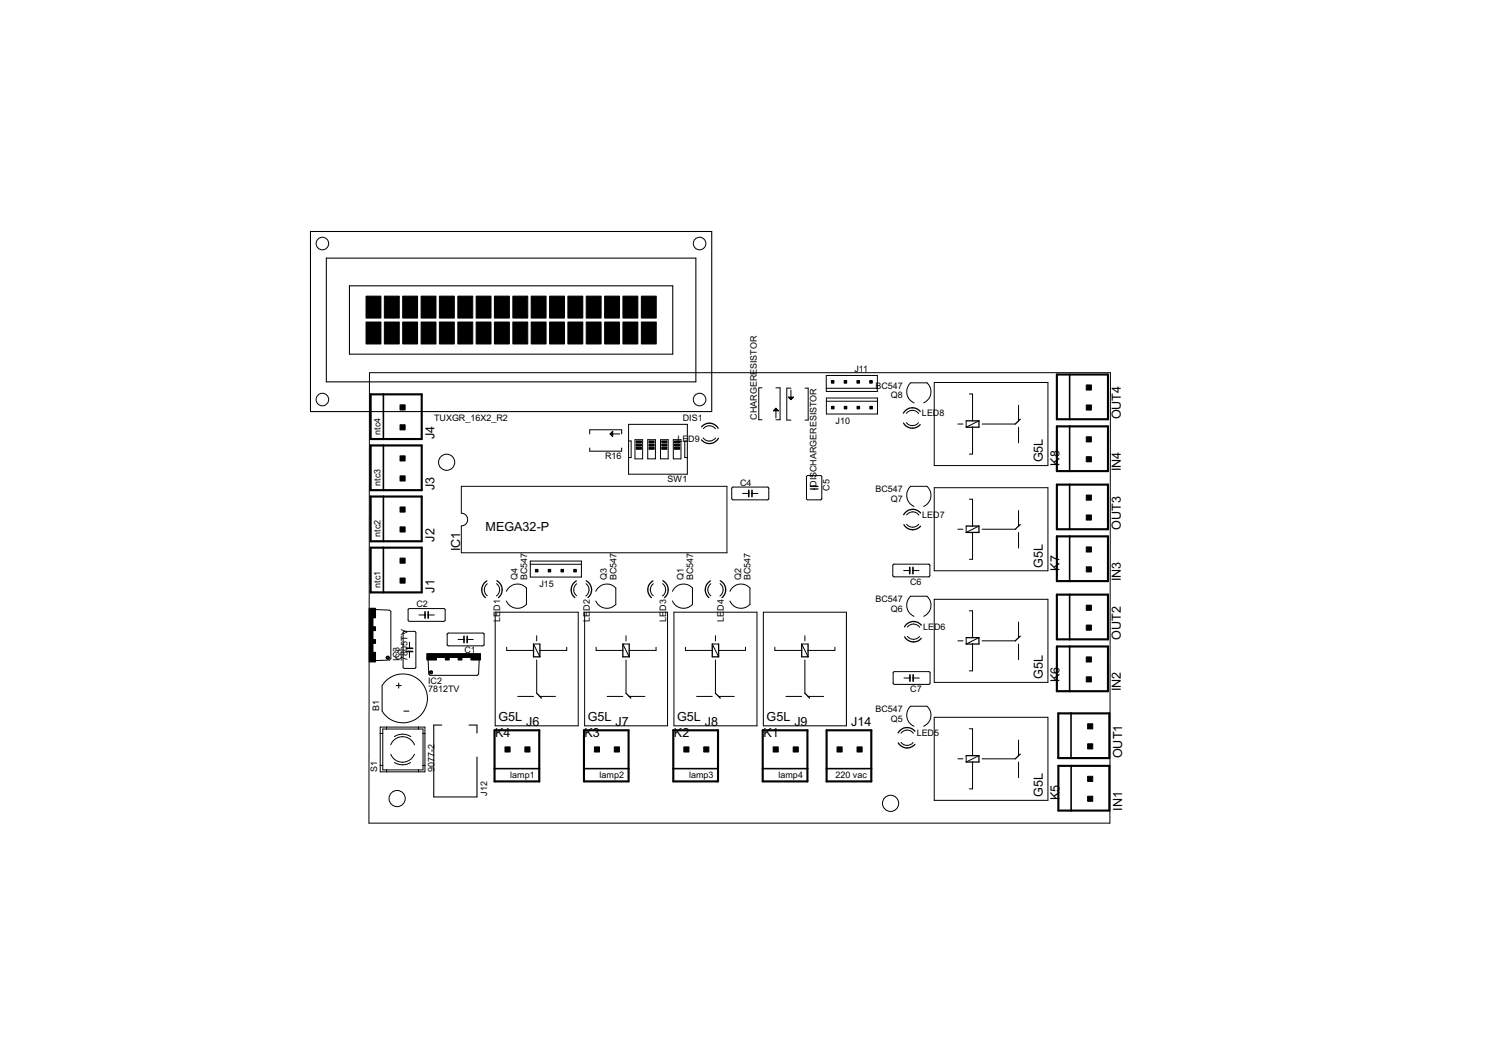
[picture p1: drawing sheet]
<svg xmlns="http://www.w3.org/2000/svg" width="297mm" height="210mm" viewBox="0 0 297 210" stroke-linecap="round" stroke-linejoin="round" font-family="sans-serif">
<g fill="none" stroke="#000" stroke-width=".2">
<path d="M73.5 74.1h147.3l-.1 89.5h-147.4zM151.5 77.1h-.6v6.3h.6M154.3 77.1h.8v6.3h-.8M156.7 78.9h1.1l-.5 .5zM156.9 79.1h.7M157 79.2h.5M157.1 79.3h.3M157.3 77.2h-.9v6.3h.9M157.3 77.5v1.9M160 77.2h.7v6.3h-.7M164.3 74.6h10.1v3.2h-10.1zM164.3 77.2h10.1"/>
<path d="M164.3 79.1h10.2v3.2h-10.2zM164.3 79.8h10.2M185.7 76h22.7v16.5h-22.7zM192.7 78.3h.7v5.4M91.7 96.7h52.8v13.2h-52.8v-5.4a1.27 1.27 0 0 0 1.3-1.2 1.27 1.27 0 0 0-1.3-1.3zM117.2 89v.7h6.4v-.7M117.2 86.3v-.9h6.4v.9M121.3 86.3l.5-.6v1.1zM121.3 86.3h1.9M121.4 86.1v.3M121.6 86v.5M121.7 85.9v.7"/>
<path d="M125 84.3h11.7v10h-11.7zM125 87.7h.5v3.3h-.5M126.2 87.4h1.6v3.8h-1.6zM128.8 87.4h1.5v3.8h-1.5zM131.3 87.4h1.5v3.8h-1.5zM133.9 87.4h1.5v3.8h-1.5zM136.7 87.7h-.5v3.3h.5M139.8 87a1.53 1.53 0 0 0 2.5 .1M139.8 85.2a1.52 1.52 0 0 1 2.4 0M145.6 96.9l7.1-.1 .2 .3-.1 2.1-.2 .2-6.9-.1-.2-.2zM147.6 98.1h1.3M149.5 98.1h1.2"/>
<path d="M153.9 81.5h.8M154 81.4h.5M154.1 81.3h.3M154.1 81.3l-.1 .1M154.3 81.2l.5 .5h-1l.2-.3M154.3 81.2l-.2 .1M154.3 81.2v1.9M160.4 94.7l.2-.2h2.5l.3 .2v4.4l-.2 .2-2.6 .1-.2-.2zM161.9 96.6v.1M161.9 97.2v.1M180.2 82.2a1.52 1.52 0 0 1 2.5 0M180.2 84a1.52 1.52 0 0 0 2.4 0"/>
<path d="M181.7 80.1a2.4 2.4 0 0 1-.7-4h3.3a2.4 2.4 0 0 1-.7 4M185.7 96.9h22.7v16.6h-22.7zM190.4 84.3h1.1M192.1 83.7v1.2l2.5-1.2M192.7 99.2h.7v5.4M193.4 84.9v5.4h-.7M195.3 84.3h6.6M202.5 80.6v3.1M202.5 84.9v3.1M96.9 116a1.5 1.5 0 0 0 0 2.4M98.7 116a1.52 1.52 0 0 1 0 2.5M100.7 117.5a2.41 2.41 0 0 1 4-.6v3.2a2.43 2.43 0 0 1-4-.6"/>
<path d="M105.4 111.5h10.2v3.2h-10.2zM105.4 112.2h10.2M114.6 116a1.54 1.54 0 0 0 0 2.4M116.5 116a1.5 1.5 0 0 1 0 2.5M118.5 117.5a2.39 2.39 0 0 1 3.9-.6v3.2a2.42 2.42 0 0 1-3.9-.6M129.9 116a1.5 1.5 0 0 0 0 2.4M131.7 116a1.54 1.54 0 0 1 0 2.5M133.7 117.5a2.39 2.39 0 0 1 4-.6v3.2a2.42 2.42 0 0 1-4-.6M141.3 116a1.5 1.5 0 0 0 0 2.4M143.2 116a1.52 1.52 0 0 1-.1 2.5M145.1 117.5a2.39 2.39 0 0 1 4-.6v3.2a2.42 2.42 0 0 1-4-.6M177.6 112.2l7.1-.1 .2 .3v2.1l-.2 .2h-7l-.2-.3z"/>
<path d="M179.7 113.4h1.2M180.2 102.4a1.52 1.52 0 0 1 2.5 0M180.3 104.2a1.52 1.52 0 0 0 2.4 0M181.5 113.4h1.2M181.7 100.7a2.42 2.42 0 0 1-.7-4h3.3a2.42 2.42 0 0 1-.7 4M185.7 119.1h22.7v16.5h-22.7zM190.4 105.2h1.1M192.1 104.6v1.2l2.5-1.2M193.4 105.8v5.4h-.7M195.3 105.2h6.6M202.5 101.5v3.1M202.5 105.8v3.1"/>
<path d="M74.5 121.2l3 .1 .2 .2v9.4l-.2 .3-3 .1M76.8 135.3a4.9 4.9 0 0 1 7.1 .4 4.9 4.9 0 0 1-.9 7.1 4.9 4.9 0 0 1-7-1.4v-5.1zM78.8 136.3h1M79.3 135.8v1M80.2 125.6l2.2-.1 .3 .2v6.9l-.2 .2-2.1 .1-.2-.2zM81.2 121.1l7.1-.1 .2 .2v2.2l-.2 .1h-7l-.2-.2zM81.4 127.7v1.2M81.4 129.5v1.2M83.3 122.2h1.2M85.1 131.1l.1 2.9 .3 .2h9.4l.3-.2 .1-2.9M85.1 122.2h1.2M89 125.9h7.1l.2 .1v2.2l-.3 .2h-6.9l-.2-.2z"/>
<path d="M91.1 127.1h1.2M92.9 127.1h1.2M98.5 121.7h16.5v22.6h-16.5zM100.7 128.7v.6h5.4M102.9 138.4h3.2M106.7 126.4v1M106.7 131.2v6.6M107.3 128h-1.2l1.2 2.6M107.3 138.4h3.1M112.7 128.7v.6h-5.4M116.2 121.7h16.5v22.6h-16.5zM118.5 128.7v.6h5.3"/>
<path d="M120.7 138.4h3.1M124.5 126.4v1M124.5 131.2v6.6M125.1 128h-1.3l1.3 2.6M125.1 138.4h3.1M130.4 128.7v.6h-5.3M134 121.7h16.5v22.6h-16.5zM136.3 128.7v.6h5.3M138.5 138.4h3.1M142.2 126.4v1M142.2 131.2v6.6M142.9 128h-1.3l1.3 2.6"/>
<path d="M142.9 138.4h3.1M148.2 128.7v.6h-5.3M151.8 121.7h16.5v22.6h-16.5zM154.1 128.7v.6h5.3M156.3 138.4h3.1M160 126.4v1M160 131.2v6.6M160.7 128h-1.3l1.3 2.6M160.7 138.4h3.1M166 128.7v.6h-5.3M177.6 133.6l.2-.1h7l.1 .1v2.3l-.2 .1h-7l-.1-.1zM179.7 134.8h1.2"/>
<path d="M180.4 124.7a1.5 1.5 0 0 1 2.5 0M180.4 126.5a1.56 1.56 0 0 0 2.4 0M181.6 134.8h1.2M181.7 122.5a2.42 2.42 0 0 1-.7-4h3.3a2.42 2.42 0 0 1-.7 4M190.4 127.4h1.1M192.1 126.7v1.3l2.5-1.3M192.7 121.4h.7v5.3M193.4 128v5.3h-.7M195.3 127.4h6.6M202.5 123.7v3M202.5 128v3.1M75.6 144.5h8.9v8.9h-8.9z"/>
<path d="M75.6 145.8h.5M75.6 152.1h.5M76.1 144.9h8v8.1h-8zM76.9 144.5v.4M76.9 153v.4M77.7 148a2.53 2.53 0 0 1 2.4-1.6 2.53 2.53 0 0 1 2.3 1.7M77.7 149.9a2.54 2.54 0 0 0 2.3 1.6 2.54 2.54 0 0 0 2.4-1.6M78.4 146.4a2.97 2.97 0 0 1 3.3 0M78.4 151.6a3.1 3.1 0 0 0 3.2 0M80.3 141.4h1M83.2 144.5v.4M83.2 153v.4"/>
<path d="M84.1 145.8h.4M84.1 152.1h.4M179.1 145.7a1.52 1.52 0 0 1 2.5 .1M179.1 147.6a1.52 1.52 0 0 0 2.5 0M181.7 144.4a2.41 2.41 0 0 1-.7-4h3.3a2.4 2.4 0 0 1-.7 4M185.7 142.6h22.7v16.5h-22.7zM190.4 150.8h1.1M192.1 150.2v1.3l2.5-1.3M192.7 144.9h.7v5.3M193.4 151.5v5.3h-.7M195.3 150.8h6.6M202.5 147.1v3.1"/>
<path d="M202.5 151.5v3.1"/>
<circle cx="64.1" cy="48.4" r="1.25"/>
<circle cx="139.1" cy="48.4" r="1.25"/>
<circle cx="64.1" cy="79.4" r="1.25"/>
<circle cx="139.1" cy="79.4" r="1.25"/>
<circle cx="88.8" cy="91.9" r="1.61"/>
<circle cx="79" cy="158.7" r="1.61"/>
<circle cx="177.1" cy="159.7" r="1.61"/>
</g>
<g fill="none" stroke="#000" stroke-width=".42">
<path d="M73.7 78.4h10.1v8.9h-10.1zM210.1 74.4h10.2v8.9h-10.2zM73.7 88.5h10.1v8.9h-10.1zM73.7 98.7h10.1v8.9h-10.1zM210.1 84.8h10.2v8.8h-10.2zM210.1 96.3h10.2v8.9h-10.2zM73.7 108.9h10.1v8.9h-10.1zM210.1 106.6h10.2v8.9h-10.2zM210.1 118.2h10.2v8.9h-10.2zM210.1 128.5h10.2v8.9h-10.2zM98.3 145.2h8.9v10.1h-8.9zM116.1 145.2h8.9v10.1h-8.9z"/>
<path d="M133.9 145.2h8.9v10.1h-8.9zM151.6 145.2h8.9v10.1h-8.9zM164.3 145.2h8.9v10.1h-8.9zM210.4 141.8h10.2v8.9h-10.2zM210.4 152.2h10.2v8.9h-10.2z"/>
</g>
<g fill="none" stroke="#000" stroke-width=".32">
<path d="M76.2 78.4v8.9M212.7 74.4v8.9M76.2 88.5v8.9M76.2 98.7v8.9M148.9 97.5v1.2M149.5 97.5v1.2M212.7 84.8v8.8M212.7 96.3v8.9M76.2 108.9v8.9M180.9 112.8v1.2M181.5 112.8v1.2M212.7 106.6v8.9"/>
<path d="M212.7 118.2v8.9M80.8 129.5h1.2M80.8 128.9h1.2M84.5 121.6v1.3M85.1 121.6v1.3M92.3 126.5v1.2M92.9 126.5v1.2M180.9 134.1v1.3M181.6 134.1v1.3M212.7 128.5v8.9M98.3 152.8h8.9M116.1 152.8h8.9"/>
<path d="M133.9 152.8h8.9M151.6 152.8h8.9M164.3 152.8h8.9M212.9 141.8v8.9M213 152.2v8.9"/>
</g>
<g fill="#000" stroke="#000" stroke-width=".2">
<path d="M72.8 58.9h2.9v4.3h-2.9zM76.4 58.9h3v4.3h-3zM80.1 58.9h2.9v4.3h-2.9zM83.7 58.9h3v4.3h-3zM87.4 58.9h2.9v4.3h-2.9zM91 58.9h3v4.3h-3zM94.7 58.9h2.9v4.3h-2.9zM98.3 58.9h3v4.3h-3zM102 58.9h2.9v4.3h-2.9zM105.6 58.9h3v4.3h-3zM109.3 58.9h2.9v4.3h-2.9zM112.9 58.9h3v4.3h-3z"/>
<path d="M116.6 58.9h2.9v4.3h-2.9zM120.2 58.9h3v4.3h-3zM123.9 58.9h2.9v4.3h-2.9zM127.5 58.9h3v4.3h-3zM72.8 64h2.9v4.4h-2.9zM76.4 64h3v4.4h-3zM80.1 64h2.9v4.4h-2.9zM83.7 64h3v4.4h-3zM87.4 64h2.9v4.4h-2.9zM91 64h3v4.4h-3zM94.7 64h2.9v4.4h-2.9zM98.3 64h3v4.4h-3z"/>
<path d="M102 64h2.9v4.4h-2.9zM105.6 64h3v4.4h-3zM109.3 64h2.9v4.4h-2.9zM112.9 64h3v4.4h-3zM116.6 64h2.9v4.4h-2.9zM120.2 64h3v4.4h-3zM123.9 64h2.9v4.4h-2.9zM127.5 64h3v4.4h-3zM165.3 75.6h.5v.6h-.5zM167.8 75.6h.5v.6h-.5zM170.4 75.6h.5v.6h-.5zM172.9 75.6h.5v.6h-.5z"/>
<path d="M216 76.5h1v1h-1zM79.5 90.6h1v1h-1zM79.5 94.6h1v1h-1zM79.5 80.5h1v1h-1zM79.5 84.4h1v1h-1zM126.5 88.9h1v.4h-1zM126.5 88.3h1v.4h-1zM126.5 87.7h1v.3h-1zM129 88.9h1.1v.4h-1.1zM129 88.3h1.1v.4h-1.1zM129 87.7h1.1v.3h-1.1zM131.6 88.9h1v.4h-1z"/>
<path d="M131.6 88.3h1v.4h-1zM131.6 87.7h1v.3h-1zM134.1 88.9h1v.4h-1zM134.1 88.3h1v.4h-1zM134.1 87.7h1v.3h-1zM165.3 80.8h.5v.5h-.5zM167.9 80.8h.5v.5h-.5zM170.4 80.8h.5v.5h-.5zM172.9 80.8h.5v.5h-.5zM216 98.4h1v1h-1zM216 86.8h1v1h-1zM216 90.8h1v1h-1z"/>
<path d="M216 80.5h1v1h-1zM79.5 110.9h1v1.1h-1zM79.5 114.9h1v1h-1zM79.5 100.8h1v1h-1zM79.5 104.7h1v1h-1zM106.5 113.2h.5v.5h-.5zM109 113.2h.5v.5h-.5zM111.5 113.2h.5v.5h-.5zM114.1 113.2h.5v.5h-.5zM216 108.7h1v1h-1zM216 112.7h1v1h-1zM216 102.4h1v1h-1z"/>
<path d="M73.4 120.9h.8v10.7h-.8zM74.2 129.7h.5v1.9h-.5zM74.2 127.1h.5v.8h-.5zM74.2 124.6h.5v.7h-.5zM74.2 120.9h.5v1.9h-.5zM84.9 129.9h10.6v.8h-10.6zM84.9 130.7h1.9v.5h-1.9zM88.5 130.7h.8v.5h-.8zM91.1 130.7h.7v.5h-.7zM93.6 130.7h1.9v.5h-1.9zM216 130.6h1v1h-1zM216 134.5h1v1.1h-1z"/>
<path d="M216 120.3h1v1h-1zM216 124.2h1v1.1h-1zM100.4 148.5h1v1h-1zM104.4 148.5h1v1h-1zM118.2 148.5h1v1h-1zM122.1 148.5h1.1v1h-1.1zM136 148.5h1v1h-1zM139.9 148.5h1v1h-1zM153.7 148.5h1v1h-1zM157.7 148.5h1v1h-1zM166.4 148.5h1v1h-1zM170.4 148.5h1v1h-1z"/>
<path d="M216.2 143.9h1.1v1h-1.1zM216.2 147.8h1.1v1.1h-1.1zM216.2 154.3h1.1v1h-1.1zM216.2 158.3h1.1v1h-1.1z"/>
</g>
<path d="M61.7 46h79.8v35.8h-79.8zM64.9 51.3h73.5v24.6h-73.5zM69.5 56.8h64.3v13.6h-64.3zM87.8 144.1h-1.6v14.3h8.6v-7.9M93.2 144.1h1.6v1.6" fill="none" stroke="#000" stroke-width=".21"/>
<g fill="none" stroke="#000" stroke-width=".25">
<path d="M139.5 84.8a2.02 2.02 0 0 1 3.3 .3M142.8 87.1a2.05 2.05 0 0 1-3.3 .3M161.1 97.2h1.5M161.1 96.7h1.5M179.6 84.1a2.01 2.01 0 0 0 3.4 .3M183 81.8a2.03 2.03 0 0 0-3.4 .3M192.1 83.7h2.5v1.2h-2.5M202.8 83.3l-.9 1M96.8 115.5a2.03 2.03 0 0 0-.3 3.3M98.8 115.4a2.02 2.02 0 0 1 .3 3.4M114.6 115.5a2.03 2.03 0 0 0-.3 3.3M116.6 115.4a2.02 2.02 0 0 1 .3 3.4"/>
<path d="M129.8 115.5a2.05 2.05 0 0 0-.3 3.3M131.8 115.4a2.02 2.02 0 0 1 .3 3.4M141.3 115.5a2.05 2.05 0 0 0-.4 3.3M143.2 115.4a2.01 2.01 0 0 1 .4 3.4M179.7 104.3a2.04 2.04 0 0 0 3.3 .3M183 102a2.05 2.05 0 0 0-3.3 .3M192.1 104.6h2.5v1.2h-2.5M202.8 104.3l-.9 .9M106.1 128v2.6h1.2v-2.6M106.7 137.8l.9 1M123.8 128v2.6h1.3v-2.6M124.5 137.8l.9 1"/>
<path d="M141.6 128v2.6h1.3v-2.6M142.2 137.8l1 1M159.4 128v2.6h1.3v-2.6M160 137.8l1 1M179.9 126.6a2.01 2.01 0 0 0 3.3 .3M183.2 124.3a2.01 2.01 0 0 0-3.4 .3M192.1 126.7h2.5v1.3h-2.5M202.8 126.4l-.9 1M178.6 147.7a2.01 2.01 0 0 0 3.3 .3M181.9 145.4a2.01 2.01 0 0 0-3.3 .3M192.1 150.2h2.5v1.3h-2.5M202.8 149.9l-.9 .9"/>
</g>
<g fill="#000" stroke="#000" stroke-width=".2">
<path d="M76.8 130.6a.32 .32 0 0 1 .5-.1 .32 .32 0 0 1-.1 .5 .32 .32 0 0 1-.4-.3h.1a.19 .19 0 0 1 .2-.2 .19 .19 0 0 1 .2 .3 .19 .19 0 0 1-.3 .1l-.2-.2z" fill-rule="evenodd"/>
<path d="M85.4 133.5a.32 .32 0 0 1 .5-.1 .32 .32 0 0 1-.1 .5 .32 .32 0 0 1-.4-.3l.2-.1a.18 .18 0 0 1 .3 0 .18 .18 0 0 1-.1 .3 .18 .18 0 0 1-.3-.1l-.1-.1z" fill-rule="evenodd"/>
</g>
<g font-size="2.8">
<text x="222.8" y="83.4" transform="rotate(-90 222.8 83.4)">OUT4</text>
<text x="86.4" y="87.3" transform="rotate(-90 86.4 87.3)">J4</text>
<text x="207.3" y="91.9" transform="rotate(-90 207.3 91.9)">G5L</text>
<text x="210.6" y="92.5" transform="rotate(-90 210.6 92.5)">K8</text>
<text x="222.8" y="93.7" transform="rotate(-90 222.8 93.7)">IN4</text>
<text x="86.4" y="97.5" transform="rotate(-90 86.4 97.5)">J3</text>
<text x="86.4" y="107.6" transform="rotate(-90 86.4 107.6)">J2</text>
<text x="96.5" y="105.5">MEGA32-P</text>
<text x="222.8" y="105.3" transform="rotate(-90 222.8 105.3)">OUT3</text>
<text x="91.5" y="109.6" transform="rotate(-90 91.5 109.6)">IC1</text>
<text x="207.3" y="112.8" transform="rotate(-90 207.3 112.8)">G5L</text>
<text x="210.6" y="113.4" transform="rotate(-90 210.6 113.4)">K7</text>
<text x="86.4" y="117.8" transform="rotate(-90 86.4 117.8)">J1</text>
<text x="222.8" y="115.6" transform="rotate(-90 222.8 115.6)">IN3</text>
<text x="222.8" y="127.1" transform="rotate(-90 222.8 127.1)">OUT2</text>
<text x="207.3" y="135" transform="rotate(-90 207.3 135)">G5L</text>
<text x="210.6" y="135.6" transform="rotate(-90 210.6 135.6)">K6</text>
<text x="222.8" y="137.4" transform="rotate(-90 222.8 137.4)">IN2</text>
<text x="99.1" y="143.3">G5L</text>
<text x="116.9" y="143.3">G5L</text>
<text x="134.6" y="143.3">G5L</text>
<text x="152.4" y="143.3">G5L</text>
<text x="98.4" y="146.6">K4</text>
<text x="104.6" y="144.4">J6</text>
<text x="116.2" y="146.6">K3</text>
<text x="122.4" y="144.4">J7</text>
<text x="134" y="146.6">K2</text>
<text x="140.2" y="144.4">J8</text>
<text x="151.8" y="146.6">K1</text>
<text x="157.9" y="144.4">J9</text>
<text x="169.2" y="144.4">J14</text>
<text x="223.1" y="150.7" transform="rotate(-90 223.1 150.7)">OUT1</text>
<text x="207.3" y="158.4" transform="rotate(-90 207.3 158.4)">G5L</text>
<text x="210.6" y="159.1" transform="rotate(-90 210.6 159.1)">K5</text>
<text x="223.1" y="161.2" transform="rotate(-90 223.1 161.2)">IN1</text>
</g>
<g font-size="2">
<text x="169.9" y="73.9">J11</text>
<text x="174" y="77.2">BC547</text>
<text x="86.3" y="83.6">TUXGR_16X2_R2</text>
<text x="135.8" y="83.6">DIS1</text>
<text x="150.5" y="83.4" transform="rotate(-90 150.5 83.4)">CHARGERESISTOR</text>
<text x="177.1" y="79.1">Q8</text>
<text x="183.3" y="82.7">LED8</text>
<text x="75.6" y="86.4" transform="rotate(-90 75.6 86.4)">ntc4</text>
<text x="134.7" y="87.8">L</text>
<text x="135.7" y="87.8">E</text>
<text x="136.8" y="87.8">D9</text>
<text x="166.1" y="84.3">J10</text>
<text x="120.3" y="91.3">R16</text>
<text x="132.7" y="95.9">SW1</text>
<text x="75.6" y="96.5" transform="rotate(-90 75.6 96.5)">ntc3</text>
<text x="147.1" y="96.6">C4</text>
<text x="162.3" y="96.8" transform="rotate(-90 162.3 96.8)">DISCHARGERESISTOR</text>
<text x="164.9" y="97.6" transform="rotate(-90 164.9 97.6)">C5</text>
<text x="174" y="97.8">BC547</text>
<text x="177.1" y="99.7">Q7</text>
<text x="75.6" y="106.7" transform="rotate(-90 75.6 106.7)">ntc2</text>
<text x="183.4" y="102.9">LED7</text>
<text x="75.6" y="116.9" transform="rotate(-90 75.6 116.9)">ntc1</text>
<text x="102.9" y="115.3" transform="rotate(-90 102.9 115.3)">Q4</text>
<text x="104.8" y="115.3" transform="rotate(-90 104.8 115.3)">BC547</text>
<text x="107.3" y="116.7">J15</text>
<text x="120.7" y="115.3" transform="rotate(-90 120.7 115.3)">Q3</text>
<text x="122.6" y="115.3" transform="rotate(-90 122.6 115.3)">BC547</text>
<text x="135.9" y="115.3" transform="rotate(-90 135.9 115.3)">Q1</text>
<text x="137.8" y="115.3" transform="rotate(-90 137.8 115.3)">BC547</text>
<text x="147.3" y="115.3" transform="rotate(-90 147.3 115.3)">Q2</text>
<text x="149.2" y="115.3" transform="rotate(-90 149.2 115.3)">BC547</text>
<text x="174" y="119.7">BC547</text>
<text x="180.9" y="116.2">C6</text>
<text x="82.8" y="120.7">C2</text>
<text x="99.5" y="123.6" transform="rotate(-90 99.5 123.6)">LE</text>
<text x="99.5" y="121.4" transform="rotate(-90 99.5 121.4)">D1</text>
<text x="117.2" y="123.6" transform="rotate(-90 117.2 123.6)">LE</text>
<text x="117.2" y="121.4" transform="rotate(-90 117.2 121.4)">D2</text>
<text x="132.5" y="123.6" transform="rotate(-90 132.5 123.6)">LE</text>
<text x="132.5" y="121.4" transform="rotate(-90 132.5 121.4)">D3</text>
<text x="143.9" y="123.6" transform="rotate(-90 143.9 123.6)">LE</text>
<text x="143.9" y="121.4" transform="rotate(-90 143.9 121.4)">D4</text>
<text x="177.1" y="121.6">Q6</text>
<text x="183.5" y="125.2">LED6</text>
<text x="79.4" y="131.3" transform="rotate(-90 79.4 131.3)">IC3</text>
<text x="79.9" y="131.2" transform="rotate(-90 79.9 131.2)">C3</text>
<text x="81" y="131.3" transform="rotate(-90 81 131.3)">7805TV</text>
<text x="92.3" y="129.9">C1</text>
<text x="85.1" y="136">IC2</text>
<text x="85.1" y="137.5">7812TV</text>
<text x="181" y="137.6">C7</text>
<text x="75.4" y="141.3" transform="rotate(-90 75.4 141.3)">B1</text>
<text x="174" y="141.5">BC547</text>
<text x="177.1" y="143.4">Q5</text>
<text x="182.3" y="146.3">LED5</text>
<text x="75" y="153.4" transform="rotate(-90 75 153.4)">S1</text>
<text x="86.4" y="153.4" transform="rotate(-90 86.4 153.4)">9077-2</text>
<text x="101.4" y="154.7">lamp1</text>
<text x="119.2" y="154.7">lamp2</text>
<text x="137" y="154.7">lamp3</text>
<text x="154.8" y="154.7">lamp4</text>
<text x="166.1" y="154.7">220 vac</text>
<text x="96.9" y="158.2" transform="rotate(-90 96.9 158.2)">J12</text>
</g>
</svg>
